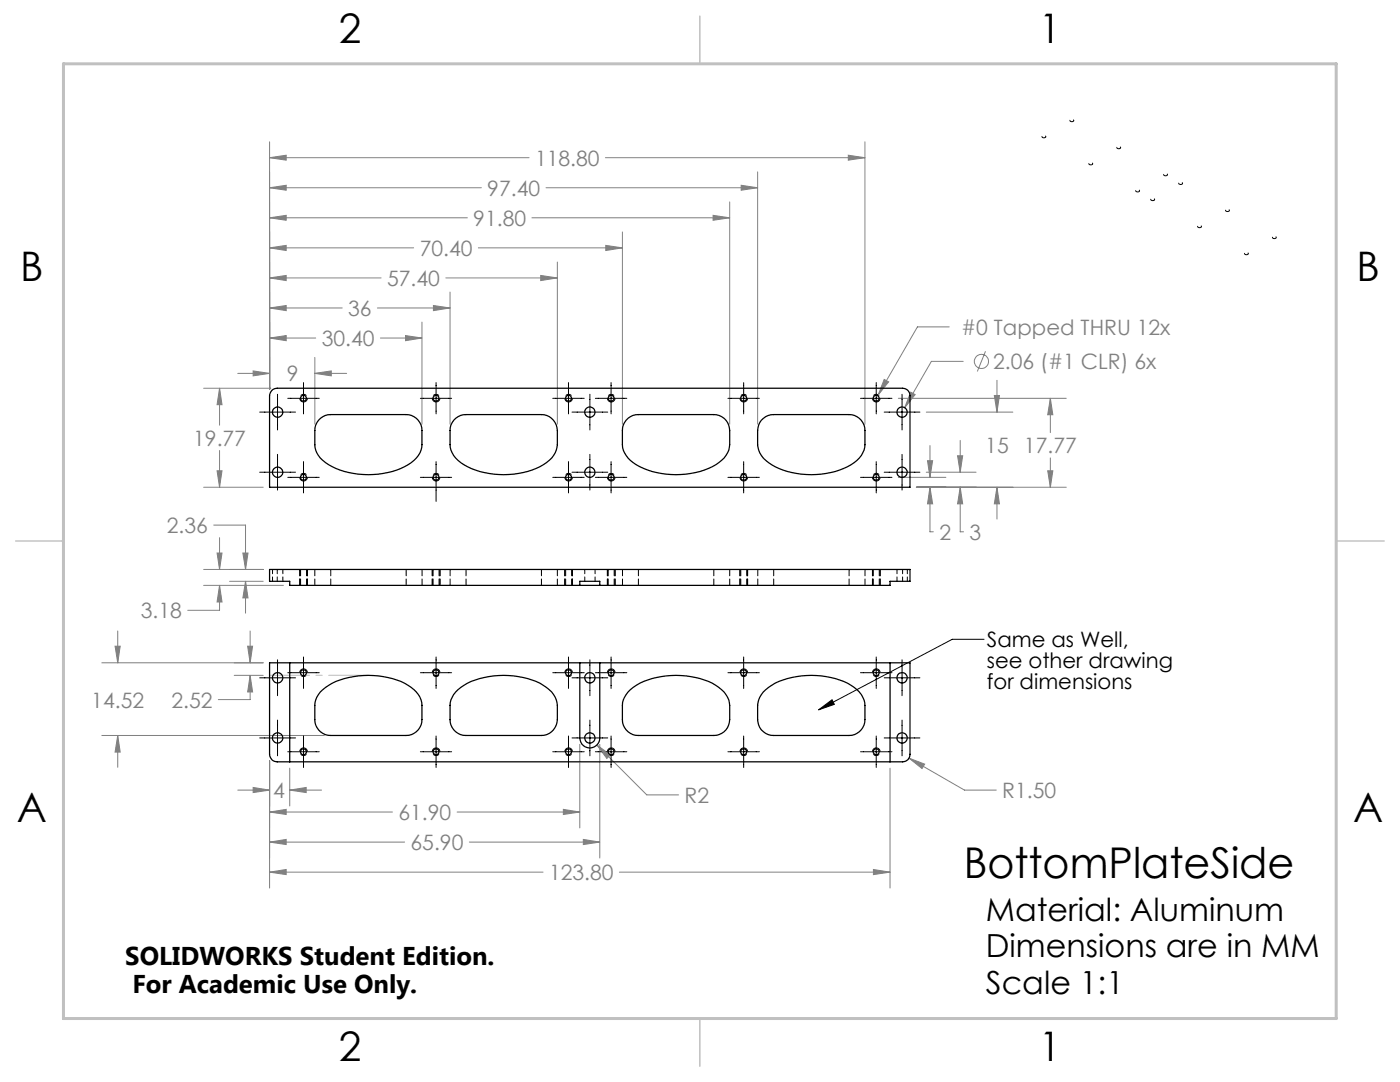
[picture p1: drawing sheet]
<svg xmlns="http://www.w3.org/2000/svg" width="279mm" height="216mm" viewBox="0 0 279 216" stroke-linecap="round" stroke-linejoin="round" font-family="sans-serif">
<g fill="none" stroke="#808080" stroke-width=".2">
<path d="M53.8 28.3v49.4M53.8 37.5h42.3M53.8 31.5h51.8M53.8 37.5l3.3-.5v1zM53.8 31.5l3.3-.5v1zM109 37.5h42.2M120.8 31.5h51.8M147.9 37l3.3 .5-3.3 .5zM151.2 34.3v50.3M169.3 31l3.3 .5-3.3 .5zM172.6 28.3v56.3M53.8 55.5h22.3"/>
<path d="M53.8 49.5h28.7M53.8 43.5h39.5M53.8 55.5l3.3-.5v1zM53.8 49.5l3.3-.5v1zM53.8 43.5l3.3-.5v1zM89 55.5h22.2M89.8 58.3v26.3M95.5 49.5h28.7M106.2 43.5h39.4M107.9 55l3.3 .5-3.3 .5zM111.2 52.3v32.3M120.9 49l3.3 .5-3.3 .5z"/>
<path d="M124.2 46.3v38.3M142.3 43l3.3 .5-3.3 .5zM145.6 40.3v44.3M40.6 77.5h13.4M43.8 77.5v7.3M43.8 77.5l.5 3.3h-1zM47.4 74.5h6.4M50.5 74l3.3 .5-3.3 .5zM53.8 67.5h9.2M53.8 61.5h14.5M53.8 67.5l3.3-.5v1zM53.8 61.5l3.3-.5v1z"/>
<path d="M62.8 71.3v13.3M62.8 74.5h6.4M62.8 74.5l3.3-.5v1zM75.3 61.5h14.5M75.9 67.5h8.3M80.9 67l3.3 .5-3.3 .5zM84.2 64.3v20.3M86.5 61l3.3 .5-3.3 .5zM176.5 75.7l.8 .5-2 2.6zM179.3 79.5h33.5M181.8 78.2l.8 .5-2 2.7zM189.4 65.2h-6.3l-7.8 13.6"/>
<path d="M192.2 72.1h-6.3l-5.3 9.3M196.7 70.1l-1.6 4M198.4 78.9h1.1l-.5 3.3zM199 75.9v6.3M209.6 79.5v6.8M209.6 79.5l.5 3.3h-1zM40.6 97.2h11.9M43.3 93.9h1l-.5 3.3zM43.8 89.9v7.3M179.3 95.3h9.5M182.9 97.2h29.9M184.9 94.2h9.9"/>
<path d="M184.9 82.2h17.2M185.1 91.9h1l-.5 3.4zM185.6 97.2l.5 3.3h-1zM185.6 97.2v8.9h.7M185.6 88.9v6.4M191.1 90.9h1l-.5 3.3zM191.6 97.2v8.9h.7M191.6 87.9v6.3M191.6 97.2l.5 3.3h-1zM199 97.2l.5 3.3h-1.1zM199 97.2v6.4M209.1 93.9h1l-.5 3.3z"/>
<path d="M209.6 91.4v5.8M40.6 113.6h11.9M40.6 116.8h16M42.7 104.8h6.3v8.8M43.3 110.3h1l-.5 3.3zM43.8 107.3v6.3M43.8 116.8v5h-6.3M43.8 116.8l.5 3.3h-1zM45.8 116h6.7M48.5 110.3h1l-.5 3.3zM49 116v6.3M49 116l.5 3.3h-1z"/>
<path d="M20.3 132.3h32.2M23 128.9h1l-.5 3.4zM23.5 125.9v6.4M46.7 134.8h5.8M49.4 128.9h1l-.5 3.4zM49.9 134.8v4.8h-6.3M49.9 125.9v6.4M49.9 134.8l.5 3.3h-1zM20.3 146.8h44.4M23.5 146.8v6.3M23.5 146.8l.5 3.3h-1zM47.4 157.7h6.4"/>
<path d="M50.5 157.1l3.3 .6-3.3 .5zM53.8 151.8v25.4M57.8 153.3v7.5M57.8 157.7h6.4M57.8 157.7l3.3-.6v1.1zM115.7 148.5v16.7M119.1 148.7l2.7 1.9-.7 .7zM119.1 148.7l10 9.9h6.3M119.7 148.5v22.7M177.6 153.3v23.9M181.4 151.3l11.1 6.4h6.3M181.4 151.3l3.1 1.2-.5 .9z"/>
<path d="M53.8 162h24.5M53.8 168h27M53.8 174h54.6M53.8 162l3.3-.5v1zM53.8 168l3.3-.5v1zM53.8 174l3.3-.5v1zM91.2 162h24.5M93.7 168h26M112.4 161.5l3.3 .5-3.3 .5zM116.4 167.5l3.3 .5-3.3 .5zM123.6 174h54M174.3 173.5l3.3 .5-3.3 .5z"/>
<circle cx="195.9" cy="72.1" r="1.41"/>
</g>
<g fill="none" stroke="#000" stroke-width=".2" stroke-dasharray="1.3 .6" stroke-dashoffset=".1" stroke-linecap="butt">
<path d="M60.6 96a.76 .76 0 0 1-.7-1.1 .76 .76 0 0 1 1.3-.1 .76 .76 0 0 1-.5 1.2h-.1M60.6 80.2a.76 .76 0 0 1-.7-1.1 .76 .76 0 0 1 1.3-.1 .76 .76 0 0 1-.5 1.2h-.1M87 96a.76 .76 0 0 1-.6-1.1 .76 .76 0 0 1 1.2-.1 .76 .76 0 0 1-.4 1.2h-.2M87 80.2a.76 .76 0 0 1-.6-1.1 .76 .76 0 0 1 1.2-.1 .76 .76 0 0 1-.4 1.2h-.2M113.5 96a.76 .76 0 0 1-.7-1.1 .76 .76 0 0 1 1.3-.1 .76 .76 0 0 1-.5 1.2h-.1M113.5 80.2a.76 .76 0 0 1-.7-1.1 .76 .76 0 0 1 1.3-.1 .76 .76 0 0 1-.5 1.2h-.1M122 96a.76 .76 0 0 1-.7-1.1 .76 .76 0 0 1 1.3-.1 .76 .76 0 0 1-.5 1.2h-.1M122 80.2a.76 .76 0 0 1-.7-1.1 .76 .76 0 0 1 1.3-.1 .76 .76 0 0 1-.5 1.2h-.1M148.4 96a.76 .76 0 0 1-.6-1.1 .76 .76 0 0 1 1.2-.1 .76 .76 0 0 1-.4 1.2h-.2M148.4 80.2a.76 .76 0 0 1-.6-1.1 .76 .76 0 0 1 1.2-.1 .76 .76 0 0 1-.4 1.2h-.2M174.9 96a.76 .76 0 0 1-.7-1.1 .76 .76 0 0 1 1.3-.1 .76 .76 0 0 1-.5 1.2h-.1M174.9 80.2a.76 .76 0 0 1-.7-1.1 .76 .76 0 0 1 1.3-.1 .76 .76 0 0 1-.5 1.2h-.1"/>
<path d="M60.6 133.5a.76 .76 0 0 0-.7 1.1 .76 .76 0 0 0 1.3 .1 .76 .76 0 0 0-.5-1.2h-.1M87 133.5a.76 .76 0 0 0-.6 1.1 .76 .76 0 0 0 1.2 .1 .76 .76 0 0 0-.4-1.2h-.2M113.5 133.5a.76 .76 0 0 0-.7 1.1 .76 .76 0 0 0 1.3 .1 .76 .76 0 0 0-.5-1.2h-.1M122 133.5a.76 .76 0 0 0-.7 1.1 .76 .76 0 0 0 1.3 .1 .76 .76 0 0 0-.5-1.2h-.1M148.4 133.5a.76 .76 0 0 0-.6 1.1 .76 .76 0 0 0 1.2 .1 .76 .76 0 0 0-.4-1.2h-.2M174.9 133.5a.76 .76 0 0 0-.7 1.1 .76 .76 0 0 0 1.3 .1 .76 .76 0 0 0-.5-1.2h-.1M60.6 149.2a.76 .76 0 0 0-.7 1.1 .76 .76 0 0 0 1.3 .1 .76 .76 0 0 0-.5-1.2h-.1M87 149.2a.76 .76 0 0 0-.6 1.1 .76 .76 0 0 0 1.2 .1 .76 .76 0 0 0-.4-1.2h-.2M113.5 149.2a.76 .76 0 0 0-.7 1.1 .76 .76 0 0 0 1.3 .1 .76 .76 0 0 0-.5-1.2h-.1M122 149.2a.76 .76 0 0 0-.7 1.1 .76 .76 0 0 0 1.3 .1 .76 .76 0 0 0-.5-1.2h-.1M148.4 149.2a.76 .76 0 0 0-.6 1.1 .76 .76 0 0 0 1.2 .1 .76 .76 0 0 0-.4-1.2h-.2M174.9 149.2a.76 .76 0 0 0-.7 1.1 .76 .76 0 0 0 1.3 .1 .76 .76 0 0 0-.5-1.2h-.1"/>
</g>
<path d="M208.1 27.4a.28 .28 0 0 1 0-.4 .28 .28 0 0 1 .4 .1 .24 .24 0 0 1 .2 .3 .24 .24 0 0 1-.4 .1l-.2-.1M213.6 24.2a.28 .28 0 0 1 .1-.4 .28 .28 0 0 1 .4 .1 .24 .24 0 0 1 .2 .3 .24 .24 0 0 1-.4 .1l-.3-.1M217.4 32.8a.28 .28 0 0 1 .1-.4 .28 .28 0 0 1 .4 .1 .24 .24 0 0 1 .1 .3 .24 .24 0 0 1-.3 .1l-.3-.1M223 29.6a.28 .28 0 0 1 0-.4 .28 .28 0 0 1 .4 .1 .24 .24 0 0 1 .2 .3 .24 .24 0 0 1-.4 .1l-.2-.1M226.8 38.2a.28 .28 0 0 1 0-.4 .28 .28 0 0 1 .4 .1 .24 .24 0 0 1 .2 .3 .24 .24 0 0 1-.4 .1l-.2-.1M229.8 40a.28 .28 0 0 1 0-.4 .28 .28 0 0 1 .4 0 .24 .24 0 0 1 .2 .4 .24 .24 0 0 1-.4 0h-.2M232.3 35a.28 .28 0 0 1 .1-.4 .28 .28 0 0 1 .4 .1 .24 .24 0 0 1 .2 .3 .24 .24 0 0 1-.4 .1l-.3-.1M235.4 36.7a.28 .28 0 0 1 0-.3 .28 .28 0 0 1 .4 0 .24 .24 0 0 1 .2 .3 .24 .24 0 0 1-.4 .1l-.2-.1M239.1 45.4a.28 .28 0 0 1 .1-.4 .28 .28 0 0 1 .4 0 .24 .24 0 0 1 .1 .4 .24 .24 0 0 1-.3 0h-.3M244.7 42.1a.28 .28 0 0 1 0-.3 .28 .28 0 0 1 .4 0 .24 .24 0 0 1 .2 .3 .24 .24 0 0 1-.4 .1l-.2-.1M248.5 50.8a.28 .28 0 0 1 0-.4 .28 .28 0 0 1 .4 0 .24 .24 0 0 1 .2 .3 .24 .24 0 0 1-.4 .1h-.2M254.1 47.5a.28 .28 0 0 1 0-.3 .28 .28 0 0 1 .4 0 .24 .24 0 0 1 .2 .3 .24 .24 0 0 1-.4 .1l-.2-.1" fill="none" stroke="#000" stroke-width=".2" stroke-dasharray="1.3 .6" stroke-dashoffset="1" stroke-linecap="butt"/>
<g fill="none" stroke="#000" stroke-width=".2">
<path d="M55.4 78.7v7.1M57.4 79.5h6.3M60.6 76.3v6.3M83.9 79.5h6.2M87 76.3v6.3M110.3 79.5h6.3M113.5 76.3v6.3M117.7 78.7v7.1M118.8 79.5h6.3M122 76.3v6.3M145.3 79.5h6.3M148.4 76.3v6.3"/>
<path d="M171.7 79.5h6.3M174.9 76.3v6.3M180 78.7v7.1M51.8 82.2h7.2M51.8 94.2h7.2M55.4 90.7v7.1M57.4 95.2h6.3M60.6 92.1v6.3M83.9 95.2h6.2M87 92.1v7.9M110.3 95.2h6.3M113.5 92.1v6.3"/>
<path d="M114.2 82.2h7.1M114.2 94.2h7.1M117.7 90.7v7.1M118.8 95.2h6.3M122 92.1v6.3M145.3 95.2h6.3M148.4 92.1v6.3M171.7 95.2h6.3M174.9 92.1v6.3M176.5 82.2h7.1M176.5 94.2h7.1M180 90.7v7.1"/>
<path d="M51.8 135.3h7.2M55.4 131.7v7.1M57.4 134.2h6.3M60.6 131.1v6.3M83.9 134.2h6.2M87 131.1v6.3M110.3 134.2h6.3M113.5 131.1v6.3M114.2 135.3h7.1M117.7 131.7v7.1M118.8 134.2h6.3M122 131.1v6.3"/>
<path d="M145.3 134.2h6.3M148.4 131.1v6.3M171.7 134.2h6.3M174.9 131.1v6.3M176.5 135.3h7.1M180 131.7v7.1M196.4 127.6h-6.4l-26.6 14M51.8 147.2h7.2M55.4 143.7v7.1M57.4 150h6.3M60.6 146.9v6.2M83.9 150h6.2"/>
<path d="M87 146.9v6.2M110.3 150h6.3M113.5 146.9v6.2M114.2 147.2h7.1M117.7 143.7v7.1M118.8 150h6.3M122 146.9v6.2M145.3 150h6.3M148.4 146.9v6.2M163.4 141.6l2.7-2 .4 .9zM171.7 150h6.3M174.9 146.9v6.2"/>
<path d="M176.5 147.2h7.1M180 143.7v7.1"/>
</g>
<path d="M73.5 134.7h-19.7" fill="none" stroke="#c0c0c0" stroke-width=".2" stroke-dasharray="15.2 1.3 1.3 1.3" stroke-dashoffset="7.3"/>
<path d="M266.7 153.3v49.9h-240" fill="none" stroke="#c0c0c0" stroke-width=".2"/>
<path d="M139.7 3.2v9.5M3.1 107.9h9.6M266.7 107.9h9.5M139.7 203.2v9.6" fill="none" stroke="#c0c0c0" stroke-width=".3"/>
<path d="M12.7 12.7h254v190.5h-254z" fill="none" stroke="#c0c0c0" stroke-width=".6"/>
<path d="M59.8 113.6v3.2M61.3 113.6v3.2M86.3 113.6v3.2M87.8 113.6v3.2M112.7 113.6v3.2M114.2 113.6v3.2M121.2 113.6v3.2M122.7 113.6v3.2M147.7 113.6v3.2M149.2 113.6v3.2M174.1 113.6v3.2M175.6 113.6v3.2" fill="none" stroke="#000" stroke-width=".2" stroke-dasharray="1.3 .6"/>
<g fill="#808080">
<path d="M49.4 128.9h1l-.5 3.4zM49.9 134.8l.5 3.3h-1z"/>
<path d="M43.3 93.9h1l-.5 3.3zM43.8 77.5l.5 3.3h-1zM176.5 75.7l-1.2 3.1 2-2.6zM181.8 78.2l-1.2 3.2 2-2.7zM50.5 74l3.3 .5-3.3 .5zM62.8 74.5l3.3-.5v1zM53.8 67.5l3.3-.5v1zM80.9 67l3.3 .5-3.3 .5zM53.8 61.5l3.3-.5v1zM86.5 61l3.3 .5-3.3 .5zM53.8 55.5l3.3-.5v1zM107.9 55l3.3 .5-3.3 .5zM53.8 49.5l3.3-.5v1zM120.9 49l3.3 .5-3.3 .5zM53.8 43.5l3.3-.5v1zM142.3 43l3.3 .5-3.3 .5zM53.8 37.5l3.3-.5v1zM147.9 37l3.3 .5-3.3 .5zM53.8 31.5l3.3-.5v1zM169.3 31l3.3 .5-3.3 .5zM185.6 97.2l.5 3.3h-1zM185.1 91.9h1l-.5 3.4zM191.6 97.2l.5 3.3h-1zM191.1 90.9h1l-.5 3.3zM199 97.2l.5 3.3h-1.1zM198.4 78.9h1.1l-.5 3.3zM209.1 93.9h1l-.5 3.3zM209.6 79.5l.5 3.3h-1zM48.5 110.3h1l-.5 3.3zM49 116l.5 3.3h-1zM43.3 110.3h1l-.5 3.3zM43.8 116.8l.5 3.3h-1zM50.5 157.1l3.3 .6-3.3 .5zM57.8 157.7l3.3-.6v1.1zM53.8 162l3.3-.5v1zM112.4 161.5l3.3 .5-3.3 .5zM53.8 168l3.3-.5v1zM116.4 167.5l3.3 .5-3.3 .5zM53.8 174l3.3-.5v1zM174.3 173.5l3.3 .5-3.3 .5zM23 128.9h1l-.5 3.4zM23.5 146.8l.5 3.3h-1zM119.1 148.7l2 2.6 .7-.7zM181.4 151.3l2.6 2.1 .5-.9z"/>
</g>
<path d="M163.4 141.6l2.7-2 .4 .9z" fill="#000"/>
<g fill="none" stroke="#000" stroke-width=".25">
<path d="M54.3 77.9l.5-.3 .5-.1h124.8a1.45 1.45 0 0 1 1.5 1.5v18.2h-127.8v-18.2zM63.6 83.9a3.2 3.2 0 0 1 2.4-1.2h15a3.2 3.2 0 0 1 3.2 3.2v2.8a4.9 4.9 0 0 1-2.8 4 16.6 16.6 0 0 1-16.4-.4 4.6 4.6 0 0 1-2.2-3.6v-2.8a2.97 2.97 0 0 1 .8-2zM90.6 83.9a3.2 3.2 0 0 1 2.4-1.2h15.1a3.2 3.2 0 0 1 3.1 3.2v2.8a5.4 5.4 0 0 1-3.5 4.4 16.8 16.8 0 0 1-15.7-.8 4.6 4.6 0 0 1-2.2-3.6v-2.8a2.97 2.97 0 0 1 .8-2zM125 83.9a3.2 3.2 0 0 1 2.4-1.2h15.1a3.2 3.2 0 0 1 3.1 3.2v2.8a5.4 5.4 0 0 1-3.5 4.4 16.8 16.8 0 0 1-15.7-.8 4.9 4.9 0 0 1-2.2-3.6v-2.8a2.97 2.97 0 0 1 .8-2zM151.9 83.9a3.2 3.2 0 0 1 2.5-1.2h15a3.2 3.2 0 0 1 3.2 3.2v2.8a4.9 4.9 0 0 1-2.8 4 16.6 16.6 0 0 1-16.4-.4 4.8 4.8 0 0 1-2.2-3.6v-2.8a3.5 3.5 0 0 1 .7-2zM115.7 116.8h4M115.7 116.8h-57.9v-.8h-4v-2.4h127.8v2.4h-4v.8h-57.9M115.7 116.8v-.8h4v.8M53.8 132.3h127.8v18.2a1.45 1.45 0 0 1-1.5 1.5h-124.8a1.51 1.51 0 0 1-1.5-1.5zM57.8 132.3v19.7M63.9 138.1a13.8 13.8 0 0 1 10.6-3.3 12.9 12.9 0 0 1 8.6 3.3 4 4 0 0 1 1.1 2.7v2.8a3.2 3.2 0 0 1-3.2 3.2h-15a3.2 3.2 0 0 1-3.2-3.2v-2.8a4.1 4.1 0 0 1 1.1-2.7zM90.9 138.1a13.5 13.5 0 0 1 9.6-3.3 13.5 13.5 0 0 1 9.6 3.3 4.5 4.5 0 0 1 1.1 2.7v2.8a3.2 3.2 0 0 1-3.1 3.2h-15.1a3.2 3.2 0 0 1-3.2-3.2v-2.8a3.9 3.9 0 0 1 1.1-2.7z"/>
<path d="M115.7 132.3v14.9a1.99 1.99 0 0 0 2 2.1 1.99 1.99 0 0 0 2-2.1v-14.9M125.3 138.1a13.5 13.5 0 0 1 9.6-3.3 13.5 13.5 0 0 1 9.6 3.3 4.5 4.5 0 0 1 1.1 2.7v2.8a3.2 3.2 0 0 1-3.1 3.2h-15.1a3.2 3.2 0 0 1-3.2-3.2v-2.8a3.9 3.9 0 0 1 1.1-2.7zM152.3 138.1a13.5 13.5 0 0 1 9.6-3.3 13.5 13.5 0 0 1 9.6 3.3l.4 .5a3.8 3.8 0 0 1 .7 2.2v2.8a3.2 3.2 0 0 1-3.2 3.2h-15a3.2 3.2 0 0 1-3.2-3.2v-2.8a4.5 4.5 0 0 1 1.1-2.7zM177.6 132.3v19.7"/>
<circle cx="60.6" cy="79.5" r=".58"/>
<circle cx="87" cy="79.5" r=".58"/>
<circle cx="113.5" cy="79.5" r=".59"/>
<circle cx="122" cy="79.5" r=".59"/>
<circle cx="148.4" cy="79.5" r=".59"/>
<circle cx="174.9" cy="79.5" r=".58"/>
<circle cx="55.4" cy="82.2" r="1.04"/>
<circle cx="55.4" cy="94.2" r="1.03"/>
<circle cx="60.6" cy="95.2" r=".58"/>
<circle cx="87" cy="95.2" r=".58"/>
<circle cx="113.5" cy="95.2" r=".59"/>
<circle cx="117.7" cy="82.2" r="1.03"/>
<circle cx="117.7" cy="94.2" r="1.01"/>
<circle cx="122" cy="95.2" r=".59"/>
<circle cx="148.4" cy="95.2" r=".59"/>
<circle cx="174.9" cy="95.2" r=".58"/>
<circle cx="180" cy="94.2" r="1.01"/>
<circle cx="180" cy="82.2" r="1.03"/>
<circle cx="55.4" cy="135.2" r="1.04"/>
<circle cx="60.6" cy="134.2" r=".6"/>
<circle cx="87" cy="134.2" r=".6"/>
<circle cx="113.5" cy="134.2" r=".6"/>
<circle cx="117.7" cy="135.3" r="1.03"/>
<circle cx="122" cy="134.2" r=".6"/>
<circle cx="148.4" cy="134.2" r=".6"/>
<circle cx="174.9" cy="134.2" r=".6"/>
<circle cx="180" cy="135.3" r="1.03"/>
<circle cx="55.4" cy="147.2" r="1.04"/>
<circle cx="60.6" cy="150" r=".6"/>
<circle cx="87" cy="150" r=".6"/>
<circle cx="113.5" cy="150" r=".6"/>
<circle cx="117.7" cy="147.2" r="1.03"/>
<circle cx="122" cy="150" r=".6"/>
<circle cx="148.4" cy="150" r=".6"/>
<circle cx="174.9" cy="150" r=".6"/>
<circle cx="180" cy="147.2" r="1.03"/>
</g>
<g fill="none" stroke="#000" stroke-width=".2" stroke-dasharray="1.3 .6">
<path d="M60 113.6v3.2M61.2 116.8v-3.2M62.8 116.8v-3.2M66 116.8v-3.2M81.1 116.8v-3.2M84.2 116.8v-3.2M86.4 113.6v3.2M87.6 116.8v-3.2M89.8 116.8v-3.2M93 116.8v-3.2M108.1 116.8v-3.2M111.2 116.8v-3.2"/>
<path d="M112.9 113.6v3.2M114.1 116.8v-3.2M121.4 113.6v3.2M122.6 116.8v-3.2M124.2 116.8v-3.2M127.4 116.8v-3.2M142.5 116.8v-3.2M145.6 116.8v-3.2M147.8 113.6v3.2M149 116.8v-3.2M151.2 116.8v-3.2M154.4 116.8v-3.2"/>
<path d="M169.5 116.8v-3.2M172.6 116.8v-3.2M174.3 113.6v3.2M175.5 116.8v-3.2"/>
</g>
<path d="M54.4 113.6v2.4M55.3 116v-2.4M56.5 116v-2.4M116.7 113.6v2.4M118.8 116v-2.4M179 113.6v2.4M180.1 113.6v2.4M181.1 116v-2.4" fill="none" stroke="#000" stroke-width=".2" stroke-dasharray="1.3 .6" stroke-dashoffset=".4"/>
<text font-size="8.5" x="192.3" y="175.3">BottomPlateSide</text>
<g font-size="8.1">
<text x="67.6" y="8.5">2</text>
<text x="207.3" y="8.5">1</text>
<text x="4" y="56.1">B</text>
<text x="270.7" y="56.1">B</text>
<text x="3.3" y="164.1">A</text>
<text x="270" y="164.1">A</text>
<text x="67.6" y="211.7">2</text>
<text x="207.3" y="211.7">1</text>
</g>
<g font-size="6.3">
<text x="196.8" y="183.7">Material: Aluminum</text>
<text x="196.8" y="191">Dimensions are in MM</text>
<text x="196.8" y="198.4">Scale 1:1</text>
</g>
<g font-size="5.1">
<text x="25" y="192.5">SOLIDWORKS Student Edition.</text>
<text x="26.4" y="198.1">For Academic Use Only.</text>
</g>
<g font-size="4.2" fill="#808080">
<text x="106.8" y="33.1">118.80</text>
<text x="97.3" y="39.1">97.40</text>
<text x="94.5" y="45.1">91.80</text>
<text x="83.8" y="51.1">70.40</text>
<text x="77.3" y="57.1">57.40</text>
<text x="69.5" y="63.1">36</text>
<text x="64.2" y="69.1">30.40</text>
<text x="191.8" y="66.8">#0 Tapped THRU 12x</text>
<text x="57.3" y="76.1">9</text>
<text x="198.2" y="73.7">2.06 (#1 CLR) 6x</text>
<text x="38.6" y="88.9">19.77</text>
<text x="196.6" y="90.4">15</text>
<text x="204.4" y="90.4">17.77</text>
<text x="33.3" y="106.4">2.36</text>
<text x="187.5" y="107.7">2</text>
<text x="193.5" y="107.7">3</text>
<text x="28.1" y="123.4">3.18</text>
<text x="18.2" y="141.2">14.52</text>
<text x="34.2" y="141.2">2.52</text>
<text x="54.5" y="159.2">4</text>
<text x="136.6" y="160.2">R2</text>
<text x="200" y="159.2">R1.50</text>
<text x="79.5" y="163.6">61.90</text>
<text x="81.9" y="169.6">65.90</text>
<text x="109.6" y="175.6">123.80</text>
</g>
<g font-size="4.2">
<text x="196.9" y="129.2">Same as Well,</text>
<text x="196.9" y="133.3">see other drawing</text>
<text x="196.9" y="137.5">for dimensions</text>
</g>
</svg>
